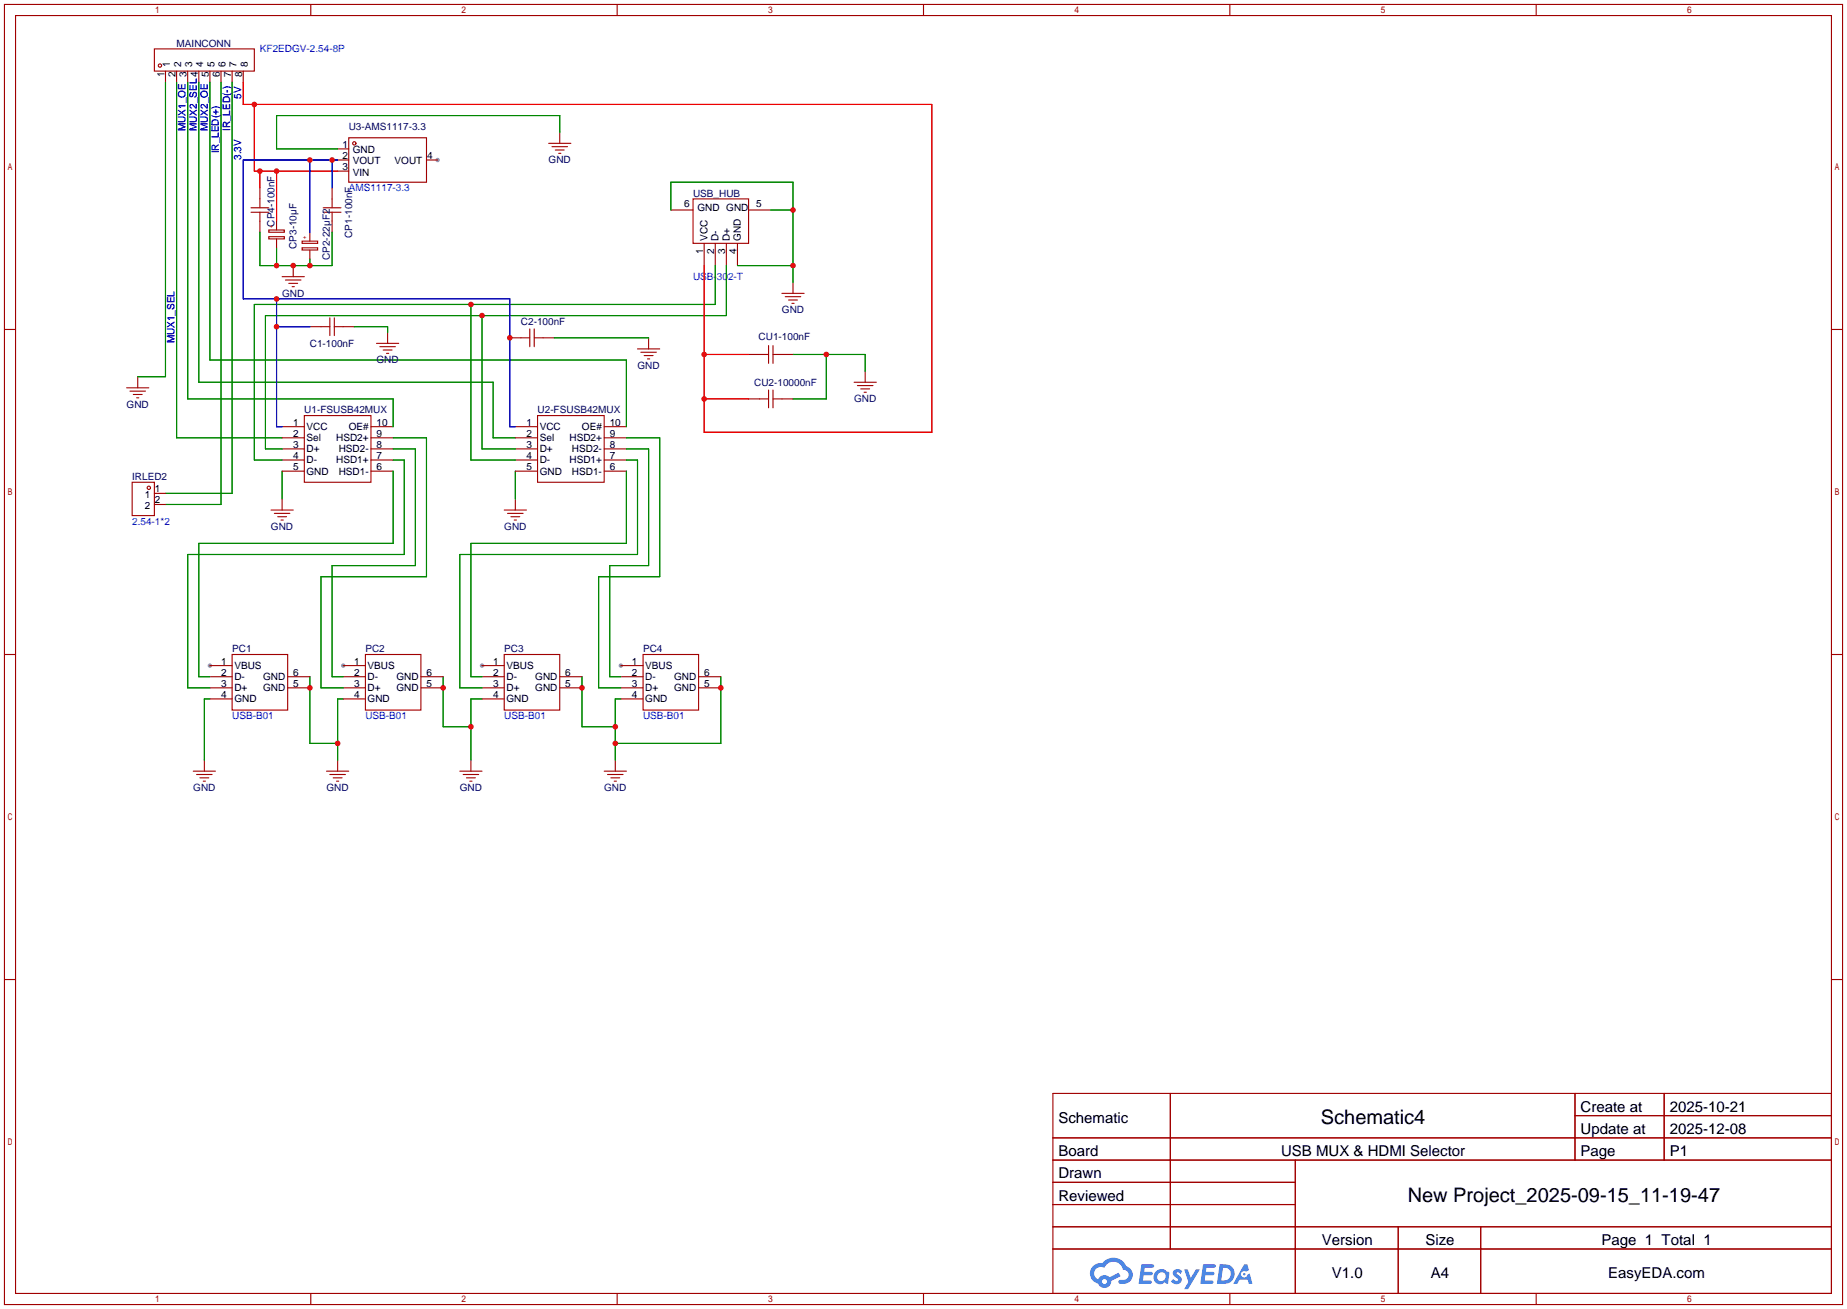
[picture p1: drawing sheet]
<svg xmlns="http://www.w3.org/2000/svg" width="422mm" height="299mm" viewBox="0 0 422 299" stroke-linecap="round" stroke-linejoin="round" font-family="sans-serif">
<g fill="#999">
<circle cx="48" cy="152.1" r=".51"/>
<circle cx="78.5" cy="152.1" r=".51"/>
<circle cx="110.2" cy="152.1" r=".51"/>
<circle cx="142" cy="152.1" r=".51"/>
<circle cx="100.1" cy="36.6" r=".51"/>
</g>
<g fill="none" stroke="#a10000" stroke-width=".25">
<path d="M1 1h420.4v297.2h-420.4zM3.6 3.6h415.2v292.1h-415.2zM71.1 1v2.6M141.1 1v2.6M211.2 1v2.6M281.3 1v2.6M351.3 1v2.6M1 75.3h2.6M418.8 75.3h2.6M1 149.6h2.6M418.8 149.6h2.6M1 223.9h2.6"/>
<path d="M418.8 223.9h2.6M240.8 249.9h178v45.8h-178zM267.7 249.9v35.6M360.2 249.9v15.3M360.2 255h58.6M380.6 249.9v15.3M240.8 260.1h178M240.8 265.2h178M240.8 270.3h55.4M240.8 275.3h55.4M296.2 265.2v30.5M71.1 295.7v2.5"/>
<path d="M141.1 295.7v2.5M211.2 295.7v2.5M240.8 280.4h178M240.8 285.5h178M281.3 295.7v2.5M319.8 280.4v15.3M338.6 280.4v15.3M351.3 295.7v2.5"/>
</g>
<g fill="#5487ff">
<path d="M268.5 290.3a1.3 1.3 0 0 1 1.9 .3l-.4 .6a.54 .54 0 0 0-1-.2l.2 .2a1.28 1.28 0 0 1 .8 2 1.53 1.53 0 0 1-2.2-.3l.5-.6 .8 .5a.31 .31 0 0 0 .3-.3 .31 .31 0 0 0-.2-.3 1.12 1.12 0 0 1-.7-1.9z"/>
<path d="M270.8 290.2h.8l.7 1.9 1.2-1.9h.9l-2.7 4.5h-.9l1-1.7z"/>
<path d="M261 289h2.3a.46 .46 0 0 1 .5 .1 .46 .46 0 0 1 .1 .5l-.3 .2h-1.8l-.1 .9h1.6a.4 .4 0 0 1 .3 .4 .4 .4 0 0 1-.4 .4h-1.6l-.2 1.2h1.4a.46 .46 0 0 1 .5 .1 .46 .46 0 0 1 .1 .5l-.4 .2h-2.6z"/>
<path d="M275.1 289h2.3a.47 .47 0 0 1 .5 .1 .47 .47 0 0 1 .1 .5l-.3 .2h-1.8l-.1 .9h1.6a.4 .4 0 0 1 .4 .4 .4 .4 0 0 1-.5 .4h-1.6l-.2 1.2h1.4a.46 .46 0 0 1 .5 .1 .46 .46 0 0 1 .1 .5l-.4 .2h-2.6z"/>
<path d="M284.5 289h.8l.3 1.3-.6 .4a.75 .75 0 0 0-1.1 .3 .75 .75 0 0 0 .5 1 .75 .75 0 0 0 .9-.6l.5-.3 .6 2.4h-.8l-.3-1h-1.8l-.5 1h-1z"/>
<path d="M278.9 289l-.6 4.5h1.4a2.27 2.27 0 0 0 2.7-2.3 2.27 2.27 0 0 0-2.7-2.2zM279.7 289.8a1.5 1.5 0 0 1 1.8 1.5 1.5 1.5 0 0 1-1.9 1.4h-.3z"/>
<path d="M264.4 290.6a1.6 1.6 0 0 0-.4 2.3 1.6 1.6 0 0 0 2.3 .2l.8 .4 .3-2.5-.1-.3h-.5a1.58 1.58 0 0 0-2.4-.1zM265 291.1a.99 .99 0 0 1 1.6 .6 .99 .99 0 0 1-1.3 1.1 .98 .98 0 0 1-.3-1.7z"/>
<path d="M250 289.4a2.37 2.37 0 0 0 1.1 4 1.54 1.54 0 0 0 1.8 1 1.54 1.54 0 0 0 1.2-1.6l2.2-1.1-.5-.8-2.1 1.1a1.57 1.57 0 0 0-2.6 .4 1.5 1.5 0 0 1-.7-2.1 1.5 1.5 0 0 1 2.2-.5 2.23 2.23 0 0 1 2.3-1.4 2.23 2.23 0 0 1 1.9 1.8 1.16 1.16 0 0 1 1.3 1.1 1.16 1.16 0 0 1-1.1 1.3h-.7a.47 .47 0 0 0-.5 .3 .47 .47 0 0 0 .4 .6 2.14 2.14 0 0 0 2.7-1.4 2.14 2.14 0 0 0-1.3-2.7 3.2 3.2 0 0 0-5.5-.7l-1.1 .1zM252 292.9a.6 .6 0 0 1 1.2 0 .6 .6 0 0 1-1.2 0z"/>
<circle cx="284.6" cy="291.3" r=".28"/>
</g>
<g fill="none" stroke="#a10000" stroke-width=".25">
<path d="M35.3 11.2h22.9v5.1h-22.9zM37.8 16.3v2.5M40.4 16.3v2.5M42.9 16.3v2.5M45.5 16.3v2.5M48 16.3v2.5M50.5 16.3v2.5M53.1 16.3v2.5M55.6 16.3v2.5M77.2 34h2.6M77.2 36.6h2.6M77.2 39.1h2.6"/>
<path d="M79.8 31.5h17.7v10.2h-17.7zM97.5 36.6h2.6M125.5 32.8h5.1M126.2 33.5h3.6M127 34.3h2M127.8 35.1h.5M128 30.2v2.6M57.4 48.5h4.1M57.4 47.5h4.1M59.4 42.9v4.6M59.4 48.5v4.6M61.5 52.6h3.5v.5h-3.5z"/>
<path d="M61.5 54.1h3.5v.5h-3.5zM63.2 50.5v2.1M63.2 54.6v2M69.1 55.1h3.5v.5h-3.5zM69.1 56.6h3.5v.6h-3.5zM70.9 53.1v2M70.9 57.2v2M73.9 48.5h4.1M73.9 47.5h4.1M75.9 42.9v4.6M75.9 48.5v4.6M153.4 48h5.1"/>
<path d="M158.5 45.5h12.7v10.1h-12.7zM161 55.6v5.1M163.6 55.6v5.1M166.1 55.6v5.1M168.7 55.6v5.1M171.2 48h5.1M64.5 63.2h5.1M65.3 64h3.5M66 64.8h2.1M66.8 65.5h.5M67.1 60.7v2.5M70.9 74.7h4.5"/>
<path d="M75.4 72.6v4.1M76.5 74.7h4.5M76.5 72.6v4.1M86.1 78.5h5.1M86.9 79.2h3.5M88.6 75.9v2.6M116.6 77.2h4.6M121.2 75.2v4M122.2 77.2h4.5M122.2 75.2v4M145.8 79.8h5.1M148.3 77.2v2.6"/>
<path d="M175.8 79v4.1M176.8 79v4.1M178.8 67.1h5.1M179.6 67.8h3.5M180.3 68.6h2.1M181.1 69.3h.5M181.4 64.5v2.6M29 88.6h5M29.7 89.4h3.6M30.5 90.2h2M31.2 90.9h.5M31.5 86.1v2.5"/>
<path d="M64.5 97.5h5.1M69.6 95h15.2v15.2h-15.2zM84.8 97.5h5.1M87.6 80h2.1M88.4 80.8h.5M117.9 97.5h5M122.9 95h15.3v15.2h-15.3zM138.2 97.5h5.1M146.6 80.5h3.5M147.3 81.3h2.1M148.1 82h.5M171.2 91.2h4.6"/>
<path d="M171.2 81h4.6M175.8 89.2v4M176.8 91.2h4.6M176.8 89.2v4M176.8 81h4.6M195.3 87.4h5.1M196.1 88.1h3.5M196.8 88.9h2.1M197.6 89.7h.5M197.9 84.8v2.6M30.2 110.2h5.1v7.7h-5.1zM35.3 112.8h2.5"/>
<path d="M35.3 115.3h2.5M62 116.6h5.1M62.7 117.3h3.6M63.5 118.1h2M64.3 118.9h.5M64.5 114v2.6M64.5 100.1h5.1M64.5 102.6h5.1M64.5 105.2h5.1M64.5 107.7h5.1M84.8 100.1h5.1M84.8 102.6h5.1"/>
<path d="M84.8 105.2h5.1M84.8 107.7h5.1M115.3 116.6h5.1M116.1 117.3h3.5M116.8 118.1h2.1M117.6 118.9h.5M117.9 114v2.6M117.9 100.1h5M117.9 102.6h5M117.9 105.2h5M117.9 107.7h5M138.2 100.1h5.1"/>
<path d="M138.2 102.6h5.1M138.2 105.2h5.1M138.2 107.7h5.1M48 154.7h5.1M48 159.8h5.1M48 157.2h5.1M48 152.1h5.1M53.1 149.6h12.7v12.7h-12.7zM65.8 154.7h5.1M65.8 157.2h5.1M78.5 154.7h5.1M78.5 159.8h5.1"/>
<path d="M78.5 157.2h5.1M78.5 152.1h5.1M83.6 149.6h12.7v12.7h-12.7zM96.3 154.7h5M96.3 157.2h5M110.2 154.7h5.1M110.2 159.8h5.1M110.2 157.2h5.1M110.2 152.1h5.1M115.3 149.6h12.7v12.7h-12.7zM128 154.7h5.1M128 157.2h5.1"/>
<path d="M142 154.7h5.1M142 159.8h5.1M142 157.2h5.1M142 152.1h5.1M147.1 149.6h12.7v12.7h-12.7zM159.8 154.7h5M159.8 157.2h5M44.2 176.3h5.1M45 177h3.5M45.7 177.8h2.1M46.5 178.6h.5M46.7 173.7v2.6"/>
<path d="M74.7 176.3h5.1M75.4 177h3.6M76.2 177.8h2M77 178.6h.5M77.2 173.7v2.6M105.2 176.3h5M105.9 177h3.6M106.7 177.8h2M107.4 178.6h.5M107.7 173.7v2.6M138.2 176.3h5.1M138.9 177h3.6"/>
<path d="M139.7 177.8h2M140.5 178.6h.5M140.7 173.7v2.6"/>
<circle cx="36.6" cy="15" r=".38"/>
<circle cx="81" cy="32.8" r=".38"/>
<circle cx="34" cy="111.5" r=".38"/>
</g>
<g fill="none" stroke="#008700" stroke-width=".25">
<path d="M37.8 18.8v67.3h-6.3M40.4 18.8v81.3h24.1M42.9 18.8v72.4h47v6.3M45.5 18.8v68.6h67.3v12.7h5.1M48 18.8v63.5h95.3v15.2M50.5 18.8v96.5h-12.7M53.1 18.8v94h-15.3M128 30.2v-3.8h-64.8v7.6h14M59.4 53.1v7.6h16.5v-7.6M63.2 56.6v4.1M70.9 59.2v1.5M153.4 48v-6.3h28v22.8"/>
<path d="M176.3 48h5.1M81 74.7h7.6v1.2M107.7 69.6v35.6h10.2M110.2 72.1v30.5h7.7M126.7 77.2h21.6M163.6 60.7v8.9h-105.4v35.6h6.3M166.1 60.7v11.4h-105.4v30.5h3.8M168.7 60.7h12.7M181.4 81h16.5v3.8M189 81v10.2h-7.6M64.5 107.7v6.3M89.9 100.1h7.6v31.7h-24.1v25.4h5.1"/>
<path d="M89.9 107.7v16.5h-44.4v30.5h2.5M89.9 105.2h2.6v21.5h-49.6v30.5h5.1M89.9 102.6h5.1v26.7h-19.1v25.4h2.6M117.9 107.7v6.3M143.3 100.1h7.6v31.7h-14v25.4h5.1M143.3 107.7v16.5h-35.6v30.5h2.5M143.3 102.6h5v26.7h-8.9v25.4h2.6M143.3 105.2h2.5v21.5h-40.6v30.5h5M48 159.8h-1.3v13.9M70.9 154.7v15.2h6.3M78.5 159.8h-1.3v13.9M101.3 154.7v11.4h6.4"/>
<path d="M110.2 159.8h-2.5v13.9M133.1 154.7v11.4h7.6M142 159.8h-1.3v13.9M164.8 154.7v15.2h-24.1"/>
</g>
<path d="M55.6 18.8v5.1h157.5v74.9h-52.1v-38.1M58.2 23.9v15.2h19M59.4 39.1v3.8M63.2 39.1v11.4M161 91.2h10.2M161 81h10.2" fill="none" stroke="#f00" stroke-width=".25"/>
<path d="M70.9 36.6v16.5M75.9 36.6v6.3M77.2 36.6h-21.6v31.7h61v29.2h1.3M63.2 74.7h7.7M63.2 68.3v29.2h1.3" fill="none" stroke="#00f" stroke-width=".25"/>
<g fill="#c00">
<circle cx="77.2" cy="169.9" r=".63"/>
<circle cx="70.9" cy="157.2" r=".63"/>
<circle cx="107.7" cy="166.1" r=".63"/>
<circle cx="101.3" cy="157.2" r=".63"/>
<circle cx="140.7" cy="166.1" r=".63"/>
<circle cx="133.1" cy="157.2" r=".63"/>
<circle cx="140.7" cy="169.9" r=".63"/>
<circle cx="164.8" cy="157.2" r=".63"/>
<circle cx="107.7" cy="69.6" r=".63"/>
<circle cx="110.2" cy="72.1" r=".63"/>
<circle cx="181.4" cy="60.7" r=".63"/>
<circle cx="181.4" cy="48" r=".63"/>
<circle cx="189" cy="81" r=".63"/>
<circle cx="161" cy="91.2" r=".63"/>
<circle cx="161" cy="81" r=".63"/>
<circle cx="58.2" cy="23.9" r=".63"/>
<circle cx="59.4" cy="39.1" r=".63"/>
<circle cx="63.2" cy="39.1" r=".63"/>
<circle cx="63.2" cy="60.7" r=".63"/>
<circle cx="67.1" cy="60.7" r=".63"/>
<circle cx="70.9" cy="60.7" r=".63"/>
<circle cx="63.2" cy="74.7" r=".63"/>
<circle cx="63.2" cy="68.3" r=".63"/>
<circle cx="116.6" cy="77.2" r=".63"/>
<circle cx="70.9" cy="36.6" r=".63"/>
<circle cx="75.9" cy="36.6" r=".63"/>
</g>
<g font-size="4.6">
<text x="302.1" y="257">Schematic4</text>
<text x="321.9" y="274.8">New Project_2025-09-15_11-19-47</text>
</g>
<g font-size="3.4">
<text x="242.1" y="256.6">Schematic</text>
<text x="361.5" y="254.1">Create at</text>
<text x="381.9" y="254.1">2025-10-21</text>
<text x="361.5" y="259.2">Update at</text>
<text x="381.9" y="259.2">2025-12-08</text>
<text x="242.1" y="264.3">Board</text>
<text x="242.1" y="269.3">Drawn</text>
<text x="293" y="264.3">USB MUX &amp; HDMI Selector</text>
<text x="361.5" y="264.3">Page</text>
<text x="381.9" y="264.3">P1</text>
<text x="242.1" y="274.4">Reviewed</text>
<text x="302.3" y="284.6">Version</text>
<text x="326" y="284.6">Size</text>
<text x="366.3" y="284.6">Page 1 Total 1</text>
<text x="304.6" y="292.2">V1.0</text>
<text x="327.2" y="292.2">A4</text>
<text x="367.8" y="292.2">EasyEDA.com</text>
</g>
<g font-size="2.3" fill="#000080">
<text x="40.4" y="10.7">MAINCONN</text>
<text x="79.8" y="29.7">U3-AMS1117-3.3</text>
<text x="125.5" y="37.4">GND</text>
<text x="158.5" y="45">USB_HUB</text>
<text x="62.8" y="51.8" transform="rotate(-90 62.8 51.8)">CP4-100nF</text>
<text x="67.8" y="56.9" transform="rotate(-90 67.8 56.9)">CP3-10µF</text>
<text x="75.5" y="59.4" transform="rotate(-90 75.5 59.4)">CP2-22µF2</text>
<text x="80.5" y="54.4" transform="rotate(-90 80.5 54.4)">CP1-100nF</text>
<text x="64.5" y="67.8">GND</text>
<text x="178.8" y="71.7">GND</text>
<text x="119.1" y="74.2">C2-100nF</text>
<text x="173.5" y="77.8">CU1-100nF</text>
<text x="70.9" y="79.3">C1-100nF</text>
<text x="86.1" y="83.1">GND</text>
<text x="145.8" y="84.4">GND</text>
<text x="172.5" y="88.2">CU2-10000nF</text>
<text x="29" y="93.2">GND</text>
<text x="69.6" y="94.5">U1-FSUSB42MUX</text>
<text x="122.9" y="94.5">U2-FSUSB42MUX</text>
<text x="195.3" y="92">GND</text>
<text x="30.2" y="109.8">IRLED2</text>
<text x="62" y="121.2">GND</text>
<text x="115.3" y="121.2">GND</text>
<text x="53.1" y="149.1">PC1</text>
<text x="83.6" y="149.1">PC2</text>
<text x="115.3" y="149.1">PC3</text>
<text x="147.1" y="149.1">PC4</text>
<text x="44.2" y="180.9">GND</text>
<text x="74.7" y="180.9">GND</text>
<text x="105.2" y="180.9">GND</text>
<text x="138.2" y="180.9">GND</text>
</g>
<g font-size="2.3" fill="#00f">
<text x="59.4" y="12">KF2EDGV-2.54-8P</text>
<text x="55.1" y="22.6" transform="rotate(-90 55.1 22.6)">5V</text>
<text x="42.4" y="30" transform="rotate(-90 42.4 30)">MUX1_OE 3</text>
<text x="45" y="30" transform="rotate(-90 45 30)">MUX2_SEL4</text>
<text x="47.5" y="30" transform="rotate(-90 47.5 30)">MUX2_OE 5</text>
<text x="52.6" y="30" transform="rotate(-90 52.6 30)">IR_LED(-)</text>
<text x="50.1" y="35.1" transform="rotate(-90 50.1 35.1)">IR_LED(+)</text>
<text x="55.1" y="36.6" transform="rotate(-90 55.1 36.6)">3.3V</text>
<text x="79.8" y="43.7">AMS1117-3.3</text>
<text x="158.5" y="64">USB-302-T</text>
<text x="39.9" y="78.5" transform="rotate(-90 39.9 78.5)">MUX1_SEL</text>
<text x="30.2" y="119.9">2.54-1*2</text>
<text x="53.1" y="164.4">USB-B01</text>
<text x="83.6" y="164.4">USB-B01</text>
<text x="115.3" y="164.4">USB-B01</text>
<text x="147.1" y="164.4">USB-B01</text>
</g>
<g font-size="2.3">
<text x="37.6" y="17.7" transform="rotate(-90 37.6 17.7)">1</text>
<text x="38.9" y="15.3" transform="rotate(-90 38.9 15.3)">1</text>
<text x="40.1" y="17.7" transform="rotate(-90 40.1 17.7)">2</text>
<text x="41.4" y="15.3" transform="rotate(-90 41.4 15.3)">2</text>
<text x="43.9" y="15.3" transform="rotate(-90 43.9 15.3)">3</text>
<text x="46.5" y="15.3" transform="rotate(-90 46.5 15.3)">4</text>
<text x="49" y="15.3" transform="rotate(-90 49 15.3)">5</text>
<text x="50.3" y="17.7" transform="rotate(-90 50.3 17.7)">6</text>
<text x="51.6" y="15.3" transform="rotate(-90 51.6 15.3)">6</text>
<text x="52.8" y="17.7" transform="rotate(-90 52.8 17.7)">7</text>
<text x="54.1" y="15.3" transform="rotate(-90 54.1 15.3)">7</text>
<text x="55.4" y="17.7" transform="rotate(-90 55.4 17.7)">8</text>
<text x="56.6" y="15.3" transform="rotate(-90 56.6 15.3)">8</text>
<text x="78.4" y="33.8">1</text>
<text x="80.7" y="35.1">GND</text>
<text x="78.4" y="36.3">2</text>
<text x="78.4" y="38.9">3</text>
<text x="80.7" y="37.6">VOUT</text>
<text x="80.7" y="40.1">VIN</text>
<text x="90.2" y="37.6">VOUT</text>
<text x="97.7" y="36.3">4</text>
<text x="156.4" y="47.3">6</text>
<text x="173" y="47.3">5</text>
<text x="159.5" y="48.3">GND GND</text>
<text x="160.8" y="58.2" transform="rotate(-90 160.8 58.2)">1</text>
<text x="161.8" y="55.1" transform="rotate(-90 161.8 55.1)">VCC</text>
<text x="163.3" y="58.2" transform="rotate(-90 163.3 58.2)">2</text>
<text x="164.3" y="55.1" transform="rotate(-90 164.3 55.1)">D-</text>
<text x="165.9" y="58.2" transform="rotate(-90 165.9 58.2)">3</text>
<text x="166.9" y="55.1" transform="rotate(-90 166.9 55.1)">D+</text>
<text x="168.4" y="58.2" transform="rotate(-90 168.4 58.2)">4</text>
<text x="169.4" y="55.1" transform="rotate(-90 169.4 55.1)">GND</text>
<text x="67.1" y="97.3">1</text>
<text x="67.1" y="99.8">2</text>
<text x="70.1" y="98.3">VCC</text>
<text x="70.1" y="100.8">Sel</text>
<text x="76.9" y="100.8">HSD2+</text>
<text x="79.8" y="98.3">OE#</text>
<text x="86.1" y="99.8">9</text>
<text x="86.1" y="97.3">10</text>
<text x="120.4" y="97.3">1</text>
<text x="120.4" y="99.8">2</text>
<text x="123.4" y="98.3">VCC</text>
<text x="123.4" y="100.8">Sel</text>
<text x="130.2" y="100.8">HSD2+</text>
<text x="133.1" y="98.3">OE#</text>
<text x="139.4" y="99.8">9</text>
<text x="139.4" y="97.3">10</text>
<text x="67.1" y="102.4">3</text>
<text x="67.1" y="104.9">4</text>
<text x="67.1" y="107.4">5</text>
<text x="70.1" y="103.4">D+</text>
<text x="70.1" y="105.9">D-</text>
<text x="76.9" y="105.9">HSD1+</text>
<text x="77.5" y="103.4">HSD2-</text>
<text x="86.1" y="107.4">6</text>
<text x="86.1" y="104.9">7</text>
<text x="86.1" y="102.4">8</text>
<text x="120.4" y="102.4">3</text>
<text x="120.4" y="104.9">4</text>
<text x="120.4" y="107.4">5</text>
<text x="123.4" y="103.4">D+</text>
<text x="123.4" y="105.9">D-</text>
<text x="130.2" y="105.9">HSD1+</text>
<text x="130.8" y="103.4">HSD2-</text>
<text x="139.4" y="107.4">6</text>
<text x="139.4" y="104.9">7</text>
<text x="139.4" y="102.4">8</text>
<text x="33.1" y="113.8">1</text>
<text x="35.4" y="112.5">1</text>
<text x="70.1" y="108.5">GND</text>
<text x="77.5" y="108.5">HSD1-</text>
<text x="123.4" y="108.5">GND</text>
<text x="130.8" y="108.5">HSD1-</text>
<text x="33.1" y="116.3">2</text>
<text x="35.4" y="115.1">2</text>
<text x="50.5" y="154.4">2</text>
<text x="50.5" y="151.9">1</text>
<text x="53.6" y="155.5">D-</text>
<text x="53.6" y="152.9">VBUS</text>
<text x="60.2" y="155.5">GND</text>
<text x="67.1" y="154.4">6</text>
<text x="81" y="154.4">2</text>
<text x="81" y="151.9">1</text>
<text x="84.1" y="155.5">D-</text>
<text x="84.1" y="152.9">VBUS</text>
<text x="90.7" y="155.5">GND</text>
<text x="97.5" y="154.4">6</text>
<text x="112.8" y="154.4">2</text>
<text x="112.8" y="151.9">1</text>
<text x="115.8" y="155.5">D-</text>
<text x="115.8" y="152.9">VBUS</text>
<text x="122.4" y="155.5">GND</text>
<text x="129.3" y="154.4">6</text>
<text x="144.5" y="154.4">2</text>
<text x="144.5" y="151.9">1</text>
<text x="147.6" y="155.5">D-</text>
<text x="147.6" y="152.9">VBUS</text>
<text x="154.2" y="155.5">GND</text>
<text x="161" y="154.4">6</text>
<text x="50.5" y="159.5">4</text>
<text x="50.5" y="157">3</text>
<text x="53.6" y="160.5">GND</text>
<text x="53.6" y="158">D+</text>
<text x="60.2" y="158">GND</text>
<text x="67.1" y="157">5</text>
<text x="81" y="159.5">4</text>
<text x="81" y="157">3</text>
<text x="84.1" y="160.5">GND</text>
<text x="84.1" y="158">D+</text>
<text x="90.7" y="158">GND</text>
<text x="97.5" y="157">5</text>
<text x="112.8" y="159.5">4</text>
<text x="112.8" y="157">3</text>
<text x="115.8" y="160.5">GND</text>
<text x="115.8" y="158">D+</text>
<text x="122.4" y="158">GND</text>
<text x="129.3" y="157">5</text>
<text x="144.5" y="159.5">4</text>
<text x="144.5" y="157">3</text>
<text x="147.6" y="160.5">GND</text>
<text x="147.6" y="158">D+</text>
<text x="154.2" y="158">GND</text>
<text x="161" y="157">5</text>
</g>
<g font-size="1.3" fill="#a00000">
<text x="61.7" y="52.1">+</text>
<text x="69.3" y="54.6">+</text>
</g>
</svg>
